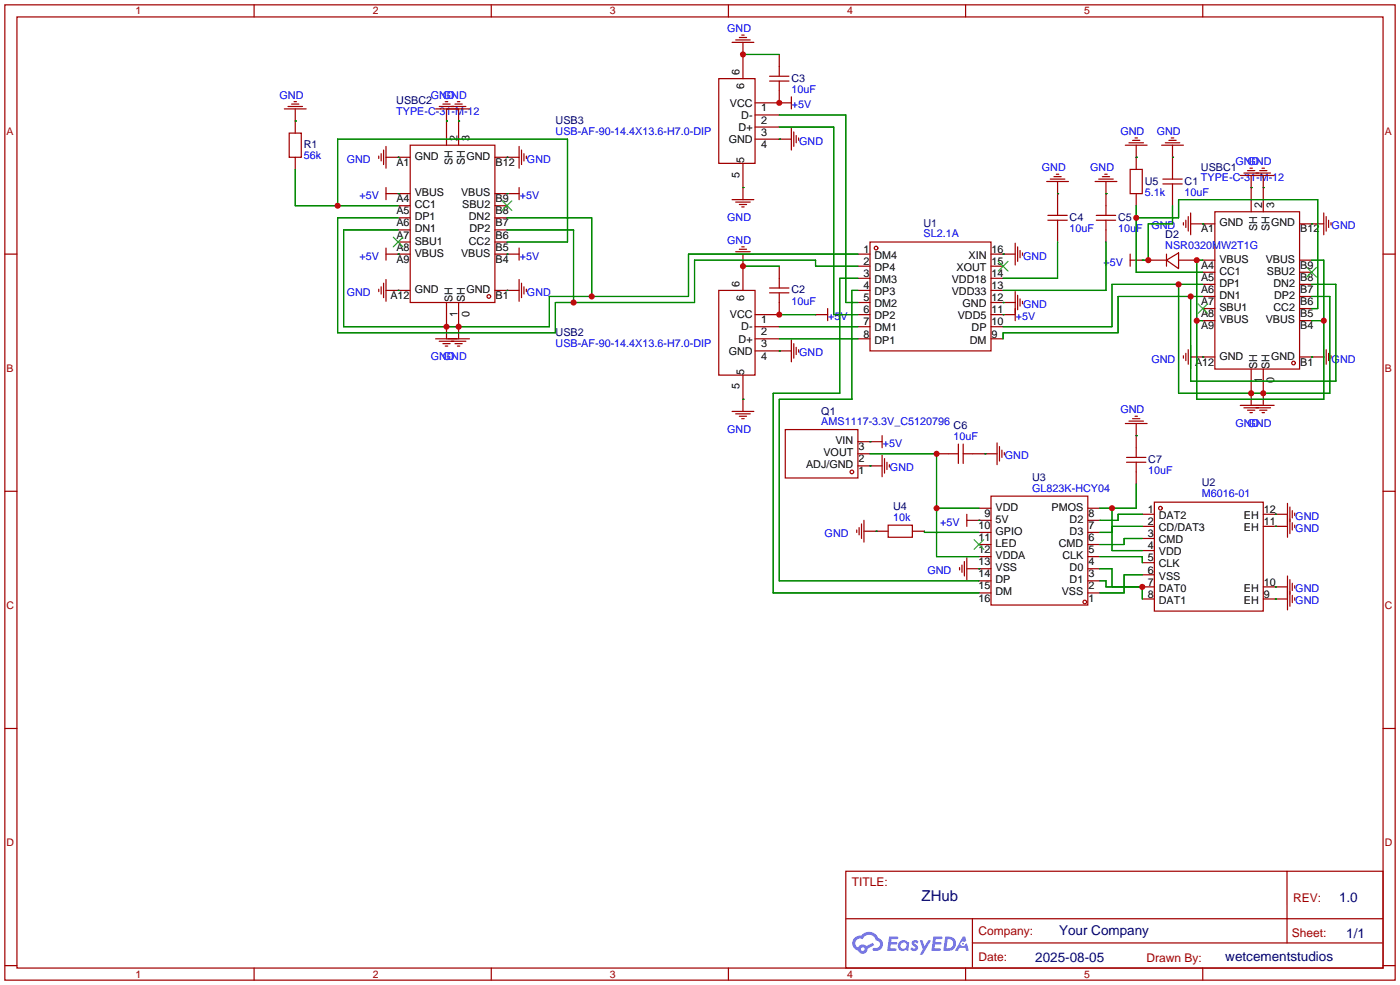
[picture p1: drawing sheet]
<svg xmlns="http://www.w3.org/2000/svg" width="294mm" height="207mm" viewBox="0 0 294 207" stroke-linecap="round" stroke-linejoin="round" font-family="sans-serif">
<g fill="none" stroke="#a10000" stroke-width=".25">
<path d="M1 1h291.9v204.7h-291.9zM3.6 3.6h286.7v199.6h-286.7zM53.3 1v2.6M103.1 1v2.6M152.9 1v2.6M202.7 1v2.6M252.5 1v2.6M1 53.3h2.6M290.3 53.3h2.6M1 103.1h2.6M290.3 103.1h2.6M1 152.9h2.6"/>
<path d="M290.3 152.9h2.6M177.5 182.9h112.8v20.3h-112.8zM177.6 192.8h112.6M204.1 197.9h86.1M204.1 192.8v10.2M270.2 182.9v15M1 202.7h2.6M53.3 203.2v2.5M103.1 203.2v2.5M152.9 203.2v2.5M202.7 203.2v2.5M252.5 203.2v2.5"/>
<path d="M290.3 202.7h2.6"/>
</g>
<g fill="#5487ff">
<path d="M191.6 197.5l.5-.2 .4 .1 .3 .3-.3 .4a.33 .33 0 0 0-.2-.3 .33 .33 0 0 0-.4 .1l.1 .1a.86 .86 0 0 1 .6 .7 .86 .86 0 0 1-.2 .8l-.7 .1-.6-.4 .3-.4 .5 .3 .3-.1-.1-.2a.88 .88 0 0 1-.5-1.3z"/>
<path d="M193.1 197.4h.5l.5 1.3 .7-1.3h.6l-1.7 3h-.6l.6-1.1z"/>
<path d="M186.6 196.6h1.7l.2 .1-.1 .4h-1.2l-.1 .6h1l.3 .3-.3 .3h-1.1l-.1 .8h1.2l.1 .2-.1 .2-1.9 .1z"/>
<path d="M195.9 196.6h1.7l.2 .1-.1 .4h-1.3l-.1 .6h1.1l.3 .3-.3 .3h-1.1l-.1 .8h1.2l.1 .2-.1 .2-1.9 .1z"/>
<path d="M202.1 196.6h.5l.2 .9-.4 .2a.5 .5 0 0 0-.7 .2 .5 .5 0 0 0 .3 .7 .5 .5 0 0 0 .6-.4l.4-.2 .4 1.6h-.6l-.2-.7h-1.2l-.3 .7h-.6z"/>
<path d="M198.4 196.6l-.4 3h1a1.51 1.51 0 0 0 1.7-1.5 1.51 1.51 0 0 0-1.8-1.5zM198.9 197.1a1.02 1.02 0 0 1 1.2 1.2 1.02 1.02 0 0 1-1.4 .8z"/>
<path d="M188.9 197.6a1.11 1.11 0 0 0-.3 1.6 1.11 1.11 0 0 0 1.6 .2l.5 .2 .2-1.7-.4-.2a1.02 1.02 0 0 0-1.6-.1zM188.9 198.5a.7 .7 0 0 1 1.4 0 .7 .7 0 0 1-1.4 0z"/>
<path d="M179.4 196.9a1.58 1.58 0 0 0 .7 2.6 1.01 1.01 0 0 0 1.2 .7 1.01 1.01 0 0 0 .8-1.1l1.4-.7-.3-.5-1.3 .7a1.03 1.03 0 0 0-1.8 .3 1 1 0 0 1-.4-1.4 1 1 0 0 1 1.4-.3 1.49 1.49 0 0 1 1.5-1 1.49 1.49 0 0 1 1.3 1.2 .82 .82 0 0 1 .8 1.1 .82 .82 0 0 1-1.2 .5l-.3 .1v.3a1.4 1.4 0 0 0 2-.6 1.4 1.4 0 0 0-.8-1.9 2.19 2.19 0 0 0-3.7-.5l-.8 .1zM180.7 199.2a.4 .4 0 0 1 .8 0 .4 .4 0 0 1-.8 0z"/>
<circle cx="202.1" cy="198.1" r=".19"/>
</g>
<g fill="none" stroke="#a10000" stroke-width=".25">
<path d="M150.9 16.5h7.6v17.8h-7.6zM153.7 8.9h4.5M154.4 8.4h3.1M155.2 7.9h1.5M155.7 7.4h.5M156 11.4h.1M156 8.9v7.6M161.5 17h4.1M161.5 16h4.1M163.6 11.4v4.6M163.6 17v4.6M59.7 22.9h4.6"/>
<path d="M60.5 22.4h3M60.7 27.9h2.5v5.1h-2.5zM61.2 21.8h1.5M61.7 21.3h.5M62 25.4h.1M62 22.9v5M62 33v2.6M79.5 32.8v.5M80 32.3v1.5M80.5 31.5v3M81 33h5.1M81 30.7v4.6"/>
<path d="M81 39.4v2.5M83.6 33h.1M86.1 30.5h17.8v33h-17.8zM91.4 22.9h7.2M92.2 22.4h5.6M93 21.8h1.5M93.5 21.3h.5M93.7 25.4h.1M93.7 22.9v7.6M95.5 21.8h1.5M96 21.3h.5M96.3 25.4h.1"/>
<path d="M96.3 22.9v7.6M103.9 33h5.1M106.4 33h.1M109 30.7v4.6M109 39.4v2.5M109.5 31.5v3M110 32.3v1.5M110.5 32.8v.5M156 39.4h.1M156 34.3v7.6M158.5 21.6h7.6M158.5 24.1h5.1"/>
<path d="M158.5 26.7h5.1M158.5 29.2h7.6M163.6 29.2h.1M163.6 21.6h.1M166.1 20.3v2.6M166.1 26.9v4.6M166.6 27.7v3M167.1 28.4v1.6M167.6 29v.5M219.7 38.1h4.6M220.5 37.6h3M221.2 37.1h1.6"/>
<path d="M221.7 36.6h.5M222 38.1v7.1M229.9 38.1h4.5M230.6 37.6h3.1M231.4 37.1h1.5M231.9 36.6h.5M232.2 38.1v7.1M236.2 30.5h4.6M237 30h3M237.2 35.6h2.6v5h-2.6zM237.7 29.5h1.6M238.3 29h.5"/>
<path d="M238.5 33h.1M238.5 30.5v5.1M243.8 30.5h4.6M244.1 37.6h4.1M244.1 38.6h4.1M244.6 30h3M245.4 29.5h1.5M245.9 29h.5M246.1 33h.1M246.1 30.5v7.1M246.1 38.6v4.6M260.3 36.8h7.2"/>
<path d="M261.1 36.3h5.6M261.9 35.8h1.5M262.4 35.3h.5M262.6 39.4h.1M262.6 36.8v7.7M264.4 35.8h1.5M264.9 35.3h.5M265.2 39.4h.1M265.2 36.8v7.7M80.5 59.4v3.1M81 53.3h5.1M81 40.6h5.1"/>
<path d="M81 52.1v2.5M81 58.7v4.5M83.6 53.3h.1M83.6 40.6h.1M83.6 50.8h2.5M83.6 48.3h2.5M83.6 45.7h2.5M83.6 43.2h2.5M103.9 53.3h5.1M103.9 50.8h2.5M103.9 48.3h2.5M103.9 45.7h2.5"/>
<path d="M103.9 43.2h2.5M103.9 40.6h5.1M106.4 40.6h.1M106.4 53.3h.1M109 52.1v2.5M109 58.7v4.5M109.5 59.4v3.1M153.7 53.3h4.5M153.7 41.9h4.5M154.4 52.8h3.1M154.4 42.4h3.1M155.2 52.3h1.5"/>
<path d="M155.2 42.9h1.5M155.7 51.8h.5M155.7 43.4h.5M156 55.9h.1M156 53.3v7.7M163.6 55.9v4.6M180.1 53.3h2.5M180.1 55.9h2.5M180.1 58.4h2.5M182.6 50.8h25.4v22.9h-25.4zM208 53.3h5.1M208 55.9h2.6"/>
<path d="M208 58.4h2.6M210.6 53.3h.1M213.1 51.1v4.5M213.6 51.8v3.1M214.1 52.6v1.5M214.6 53.1v.5M220 46.2h4M220 45.2h4M222 40.6h.1M222 46.2v4.6M230.1 46.2h4.1M230.1 45.2h4.1"/>
<path d="M232.2 40.6h.1M232.2 46.2v4.6M237.2 54.6h2.6M237.2 53.3v2.6M238.5 40.6v2.6M239.8 54.6h.1M241 54.6h3.9M244.9 54.6l2.5-1.5v3.3zM244.9 53.3v2.6M247.4 54.6h3.8M248.4 46.7v.5M248.9 46.2v1.6"/>
<path d="M249.4 45.5v3M249.9 47h5.1M249.9 44.7v4.6M252.5 47h.1M252.5 59.7h2.5M252.5 57.2h2.5M252.5 54.6h2.5M255 44.5h17.8v33h-17.8zM272.8 59.7h2.5M272.8 57.2h2.5M272.8 54.6h2.5M272.8 47h5.1"/>
<path d="M275.3 47h.1M277.9 44.7v4.6M278.4 45.5v3M278.9 46.2v1.6M279.4 46.7v.5M79.5 60.7v.5M80 60.2v1.5M81 61h5.1M83.6 61h.1M91.4 71.1h7.2M92.2 71.6h5.6M93 72.1h1.5"/>
<path d="M93.5 72.6h.5M93.7 68.6h.1M93.7 63.5v7.6M95.5 72.1h1.5M96 72.6h.5M96.3 68.6h.1M96.3 63.5v7.6M103.9 61h5.1M106.4 61h.1M110 60.2v1.5M110.5 60.7v.5M150.9 61h7.6v17.7h-7.6z"/>
<path d="M156 78.7v7.7M158.5 68.6h5.1M158.5 71.1h5.1M158.5 73.7h7.6M161.5 61.5h4.1M161.5 60.5h4.1M163.6 73.7h.1M163.6 61.5v4.5h-5.1M166.1 71.4v4.5M166.6 72.1v3.1M167.1 72.9v1.5M167.6 73.4v.5"/>
<path d="M171.2 66h.1M171.2 66h2.5M173.7 64.8v2.5M180.1 66h2.5M180.1 68.6h2.5M180.1 71.1h2.5M180.1 61h2.5M180.1 63.5h2.5M208 66h5.1M208 68.6h2.6M208 71.1h2.6M208 61h2.6"/>
<path d="M208 63.5h5.1M210.6 63.5h.1M210.6 66h.1M213.1 61.2v6.1M213.6 62v3M214.1 62.7v1.6M214.6 63.2v.6M248.4 74.7v.5M248.9 74.2v1.5M249.4 73.4v3.1M249.9 74.9h5.1M249.9 72.6v4.6"/>
<path d="M252.5 74.9h.1M252.5 67.3h2.5M252.5 64.8h2.5M252.5 62.2h2.5M262.6 77.5v7.6M265.2 77.5v7.6M272.8 74.9h5.1M272.8 67.3h2.5M272.8 64.8h2.5M272.8 62.2h2.5M275.3 74.9h.1M277.9 72.6v4.6"/>
<path d="M278.4 73.4v3.1M278.9 74.2v1.5M279.4 74.7v.5M153.7 86.4h4.5M154.4 86.9h3.1M155.2 87.4h1.5M155.7 87.9h.5M156 83.8h.1M164.8 90.2h15.3v10.1h-15.3zM180.1 92.7h5.1M180.1 95.3h2.5M180.1 97.8h5.1"/>
<path d="M182.6 92.7h.1M182.6 97.8h.1M185.2 91.4v2.6M185.2 95.5v4.6M185.7 96.3v3M186.2 97v1.6M186.7 97.5v.5M196.6 95.3h4.6M201.2 93.2v4.1M202.2 95.3h7.1M202.2 93.2v4.1M206.8 95.3h.1"/>
<path d="M209.3 93v4.5M209.8 93.7v3.1M210.3 94.5v1.5M210.8 95v.5M236.2 88.9h4.6M236.5 97h4M236.5 96h4M237 88.4h3M237.7 87.9h1.6M238.3 87.4h.5M238.5 91.4h.1M238.5 88.9v7.1"/>
<path d="M238.5 97v4.6M260.3 85.1h7.2M261.1 85.6h5.6M261.9 86.1h1.5M262.4 86.6h.5M262.6 82.6h.1M264.4 86.1h1.5M264.9 86.6h.5M265.2 82.6h.1M179.8 111.3v.5M180.3 110.7v1.6M180.8 110v3"/>
<path d="M181.4 111.5h5M181.4 109.2v4.6M183.9 111.5h.1M186.4 110.2h5.1v2.6h-5.1zM191.5 111.5h2.6M201.4 119.1v.5M201.9 118.6v1.5M202.4 117.9v3M202.9 119.4h5.1M202.9 109.2h5.1M202.9 108v2.5M202.9 117.1v4.6"/>
<path d="M205.5 109.2h.1M205.5 119.4h.1M205.5 116.8h2.5M205.5 114.3h2.5M205.5 111.8h2.5M205.5 106.7h2.5M208 104.1h20.3v22.9h-20.3zM228.3 119.4h2.6M228.3 116.8h2.6M228.3 114.3h2.6M228.3 111.8h2.6M228.3 109.2h2.6"/>
<path d="M228.3 106.7h2.6M239.8 108h2.5M239.8 110.5h2.5M239.8 113h2.5M239.8 115.6h2.5M239.8 118.1h2.5M242.3 105.4h22.9v22.9h-22.9zM265.2 108h5.1M265.2 110.5h5.1M267.7 108h.1M267.7 110.5h.1M270.3 105.7v7.1"/>
<path d="M270.8 106.4v5.6M271.3 107.2v1.5M271.3 109.7v1.6M271.8 107.7v.5M271.8 110.2v.5M205.5 124.5h2.5M205.5 121.9h2.5M228.3 124.5h2.6M228.3 121.9h2.6M239.8 120.7h2.5M239.8 123.2h2.5M239.8 125.7h2.5"/>
<path d="M265.2 123.2h5.1M265.2 125.7h5.1M267.7 123.2h.1M267.7 125.7h.1M270.3 120.9v7.1M270.8 121.7v5.6M271.3 122.4v1.6M271.3 125v1.5M271.8 122.9v.5M271.8 125.5v.5"/>
<circle cx="183.9" cy="52.1" r=".38"/>
<circle cx="102.6" cy="62.2" r=".38"/>
<circle cx="271.5" cy="76.2" r=".38"/>
<circle cx="178.8" cy="99.1" r=".38"/>
<circle cx="243.6" cy="106.7" r=".38"/>
<circle cx="227.7" cy="126.4" r=".38"/>
</g>
<path d="M82.5 49.8l2.1 2M84.6 49.8l-2.1 2M105.4 42.2l2 2M107.4 42.2l-2 2M209.5 54.9l2.1 2M211.6 54.9l-2.1 2M274.3 56.1l2.1 2.1M276.4 56.1l-2.1 2.1M251.5 63.8l2 2M253.5 63.8l-2 2M204.5 113.3l2 2M206.5 113.3l-2 2" fill="none" stroke="#3c3" stroke-width=".25"/>
<g fill="none" stroke="#008700" stroke-width=".25">
<path d="M156 11.4h7.6M62 25.4h.1M62 35.6v7.6h21.6M83.6 33h.1M93.7 25.4h.1M96.3 25.4h.1M106.4 33h.1M156 39.4h.1M163.6 21.6h.1M163.6 29.2h.1M163.6 24.1h13.9v39.4h2.6M163.6 26.7h11.4v39.3h5.1"/>
<path d="M238.5 33h.1M246.1 33h.1M262.6 39.4h.1M265.2 39.4h.1M70.9 43.2v-14h48.2v21.6h-12.7M83.6 40.6h.1M83.6 53.3h.1M83.6 48.3h-11.5v20.3h43.2v-6.4h29.2v-8.9h35.6M83.6 45.7h-12.7v24.2h45.7v-6.4h29.2v-8.9h25.4v1.3h8.9M106.4 53.3h.1M106.4 40.6h.1M106.4 45.7h17.8v16.5"/>
<path d="M106.4 48.3h14v15.2M156 55.9h7.6M180.1 58.4h-3.8v24.2h-14v41.9h43.2M210.6 53.3h.1M222 40.6h.1M222 50.8v7.6h-11.4M232.2 40.6h.1M232.2 50.8v10.2h-21.6M238.5 43.2v14h14M238.5 45.7h8.9v-3.8h29.2v22.9h-1.3M246.1 43.2v3.8h-5.1v7.6h-1.2M247.4 59.7v22.9h31.7v-20.4h-3.8"/>
<path d="M252.5 47h.1M252.5 59.7h-19.1v8.9h-22.8M252.5 54.6h-1.3v29.2h26.7v-29.2h-2.6M275.3 47h.1M275.3 59.7h5.1v20.3h-30.5v-17.8M83.6 61h.1M106.4 61h.1M163.6 73.7h.1M163.6 68.6h16.5M163.6 71.1h16.5M163.6 66h7.6M180.1 61h-1.3v22.8h-15.2v38.1h41.9"/>
<path d="M210.6 66h.1M210.6 63.5h.1M251.2 67.3h1.3M252.5 74.9h.1M252.5 62.2h-17.8v7.7h-24.1v1.2M275.3 74.9h.1M275.3 67.3h2.6M156 83.8h.1M182.6 92.7h.1M182.6 97.8h.1M182.6 95.3h14v21.5h8.9M206.8 95.3h.1"/>
<path d="M238.5 91.4h.1M183.9 111.5h.1M194.1 111.5v.3h11.4M196.6 106.7h8.9M205.5 109.2h.1M205.5 119.4h.1M230.9 119.4h2.5v3.8M230.9 111.8h2.5M230.9 116.8h8.9v1.3M233.4 110.5h6.4M233.4 106.7v8.9h6.4M238.5 101.6v5.1h-7.6"/>
<path d="M239.8 113h-3.8v1.3h-5.1M239.8 108h-5.1v1.2h-3.8M267.7 110.5h.1M267.7 108h.1M230.9 121.9h1.3v1.3h7.6v2.5M239.8 120.7h-3.8v3.8h-5.1M267.7 125.7h.1M267.7 123.2h.1"/>
</g>
<g fill="#c00">
<circle cx="163.6" cy="66" r=".63"/>
<circle cx="156" cy="55.9" r=".63"/>
<circle cx="156" cy="11.4" r=".63"/>
<circle cx="239.8" cy="123.2" r=".63"/>
<circle cx="196.6" cy="95.2" r=".63"/>
<circle cx="196.6" cy="106.7" r=".63"/>
<circle cx="233.4" cy="106.7" r=".63"/>
<circle cx="265.2" cy="82.5" r=".63"/>
<circle cx="262.6" cy="82.5" r=".63"/>
<circle cx="247.4" cy="59.7" r=".63"/>
<circle cx="249.9" cy="62.2" r=".63"/>
<circle cx="251.2" cy="54.6" r=".63"/>
<circle cx="251.2" cy="67.3" r=".63"/>
<circle cx="277.9" cy="67.3" r=".63"/>
<circle cx="241" cy="54.6" r=".63"/>
<circle cx="238.5" cy="45.7" r=".63"/>
<circle cx="70.9" cy="43.2" r=".63"/>
<circle cx="120.4" cy="63.5" r=".63"/>
<circle cx="93.7" cy="68.6" r=".63"/>
<circle cx="96.3" cy="68.6" r=".63"/>
<circle cx="124.2" cy="62.2" r=".63"/>
<circle cx="163.6" cy="21.6" r=".63"/>
</g>
<text font-size="3.1" fill="#000080" x="193.5" y="189.2">ZHub</text>
<g font-size="2.8" fill="#000080">
<text x="281.1" y="189.4">1.0</text>
<text x="222.3" y="196.3">Your Company</text>
<text x="282.6" y="196.8">1/1</text>
<text x="217.3" y="201.9">2025-08-05</text>
<text x="257.2" y="201.8">wetcementstudios</text>
</g>
<g font-size="2.5" fill="#a00000">
<text x="178.8" y="186">TITLE:</text>
<text x="271.4" y="189.4">REV:</text>
<text x="205.4" y="196.2">Company:</text>
<text x="271.2" y="196.7">Sheet:</text>
<text x="205.4" y="201.8">Date:</text>
<text x="240.7" y="201.8">Drawn By:</text>
</g>
<g font-size="2.3" fill="#00f">
<text x="152.7" y="6.7">GND</text>
<text x="58.7" y="20.7">GND</text>
<text x="90.4" y="20.7">GND</text>
<text x="93" y="20.7">GND</text>
<text x="166.1" y="19.5">10uF</text>
<text x="166.2" y="22.7">+5V</text>
<text x="83.2" y="24.1">TYPE-C-31-M-12</text>
<text x="116.6" y="28.4">USB-AF-90-14.4X13.6-H7.0-DIP</text>
<text x="235.2" y="28.3">GND</text>
<text x="242.8" y="28.3">GND</text>
<text x="63.8" y="33.4">56k</text>
<text x="72.8" y="34.2">GND</text>
<text x="110.6" y="34.2">GND</text>
<text x="167.8" y="30.4">GND</text>
<text x="218.7" y="35.9">GND</text>
<text x="228.9" y="35.9">GND</text>
<text x="259.3" y="34.6">GND</text>
<text x="261.9" y="34.6">GND</text>
<text x="75.5" y="41.8">+5V</text>
<text x="109.1" y="41.8">+5V</text>
<text x="240.3" y="41.1">5.1k</text>
<text x="248.7" y="41.1">10uF</text>
<text x="252.1" y="38.1">TYPE-C-31-M-12</text>
<text x="152.7" y="46.4">GND</text>
<text x="152.7" y="51.2">GND</text>
<text x="193.9" y="49.8">SL2.1A</text>
<text x="224.5" y="48.7">10uF</text>
<text x="234.7" y="48.7">10uF</text>
<text x="241.7" y="48.2">GND</text>
<text x="244.6" y="52.2">NSR0320MW2T1G</text>
<text x="279.5" y="48.2">GND</text>
<text x="75.5" y="54.5">+5V</text>
<text x="109.1" y="54.5">+5V</text>
<text x="214.8" y="54.5">GND</text>
<text x="231.7" y="55.8">+5V</text>
<text x="72.8" y="62.1">GND</text>
<text x="110.6" y="62.1">GND</text>
<text x="166.1" y="63.9">10uF</text>
<text x="214.8" y="64.7">GND</text>
<text x="173.9" y="67.2">+5V</text>
<text x="213.2" y="67.2">+5V</text>
<text x="90.4" y="75.6">GND</text>
<text x="93" y="75.6">GND</text>
<text x="116.6" y="72.8">USB-AF-90-14.4X13.6-H7.0-DIP</text>
<text x="167.8" y="74.8">GND</text>
<text x="241.7" y="76.1">GND</text>
<text x="279.5" y="76.1">GND</text>
<text x="172.4" y="89.3">AMS1117-3.3V_C5120796</text>
<text x="235.2" y="86.7">GND</text>
<text x="259.3" y="89.6">GND</text>
<text x="261.9" y="89.6">GND</text>
<text x="152.7" y="90.8">GND</text>
<text x="185.3" y="93.9">+5V</text>
<text x="200.2" y="92.3">10uF</text>
<text x="186.8" y="99">GND</text>
<text x="210.9" y="96.4">GND</text>
<text x="241" y="99.5">10uF</text>
<text x="216.7" y="103.2">GL823K-HCY04</text>
<text x="252.3" y="104.4">M6016-01</text>
<text x="173.1" y="112.7">GND</text>
<text x="187.5" y="109.3">10k</text>
<text x="197.4" y="110.4">+5V</text>
<text x="271.9" y="109.1">GND</text>
<text x="271.9" y="111.6">GND</text>
<text x="194.7" y="120.5">GND</text>
<text x="271.9" y="124.3">GND</text>
<text x="271.9" y="126.9">GND</text>
</g>
<g font-size="2.3">
<text x="155.2" y="15.7" transform="rotate(-90 155.2 15.7)">6</text>
<text x="153.2" y="22.4">VCC</text>
<text x="156.2" y="18.8" transform="rotate(-90 156.2 18.8)">6</text>
<text x="159.8" y="23.4">1</text>
<text x="96" y="29.7" transform="rotate(-90 96 29.7)">2</text>
<text x="98.6" y="29.7" transform="rotate(-90 98.6 29.7)">3</text>
<text x="155" y="27.5">D+</text>
<text x="155.6" y="24.9">D-</text>
<text x="159.8" y="25.9">2</text>
<text x="159.8" y="28.5">3</text>
<text x="83.2" y="34.8">A1</text>
<text x="87" y="33.6">GND</text>
<text x="95" y="34.6" transform="rotate(-90 95 34.6)">SH</text>
<text x="97.5" y="34.6" transform="rotate(-90 97.5 34.6)">SH</text>
<text x="97.9" y="33.6">GND</text>
<text x="104" y="34.8">B12</text>
<text x="153" y="30">GND</text>
<text x="156.2" y="34.3" transform="rotate(-90 156.2 34.3)">5</text>
<text x="159.8" y="31">4</text>
<text x="87" y="41.2">VBUS</text>
<text x="96.8" y="41.2">VBUS</text>
<text x="155.2" y="37.3" transform="rotate(-90 155.2 37.3)">5</text>
<text x="83.2" y="42.4">A4</text>
<text x="83.2" y="45">A5</text>
<text x="83.2" y="47.5">A6</text>
<text x="87" y="43.7">CC1</text>
<text x="87" y="46.3">DP1</text>
<text x="97" y="43.7">SBU2</text>
<text x="98.4" y="46.3">DN2</text>
<text x="104" y="47.5">B7</text>
<text x="104" y="45">B8</text>
<text x="104" y="42.4">B9</text>
<text x="256" y="47.5">GND</text>
<text x="264.9" y="43.7" transform="rotate(-90 264.9 43.7)">2</text>
<text x="266.8" y="47.5">GND</text>
<text x="267.5" y="43.7" transform="rotate(-90 267.5 43.7)">3</text>
<text x="83.2" y="50.1">A7</text>
<text x="83.2" y="52.6">A8</text>
<text x="87" y="48.8">DN1</text>
<text x="87" y="51.3">SBU1</text>
<text x="87" y="53.9">VBUS</text>
<text x="96.8" y="53.9">VBUS</text>
<text x="98.4" y="51.3">CC2</text>
<text x="98.5" y="48.8">DP2</text>
<text x="104" y="52.6">B5</text>
<text x="104" y="50.1">B6</text>
<text x="181.2" y="53.1">1</text>
<text x="208.2" y="53.1">16</text>
<text x="252.1" y="48.8">A1</text>
<text x="263.9" y="48.6" transform="rotate(-90 263.9 48.6)">SH</text>
<text x="266.5" y="48.6" transform="rotate(-90 266.5 48.6)">SH</text>
<text x="272.9" y="48.8">B12</text>
<text x="83.2" y="55.1">A9</text>
<text x="104" y="55.1">B4</text>
<text x="181.2" y="55.6">2</text>
<text x="181.2" y="58.2">3</text>
<text x="183.6" y="54.3">DM4</text>
<text x="183.6" y="56.9">DP4</text>
<text x="183.6" y="59.4">DM3</text>
<text x="199.8" y="59.4">VDD18</text>
<text x="200.8" y="56.9">XOUT</text>
<text x="203.3" y="54.3">XIN</text>
<text x="208.2" y="58.2">14</text>
<text x="208.2" y="55.6">15</text>
<text x="252.1" y="56.4">A4</text>
<text x="252.1" y="59">A5</text>
<text x="256" y="55.1">VBUS</text>
<text x="256" y="57.7">CC1</text>
<text x="265.7" y="55.1">VBUS</text>
<text x="265.9" y="57.7">SBU2</text>
<text x="272.9" y="59">B8</text>
<text x="272.9" y="56.4">B9</text>
<text x="82" y="62.8">A12</text>
<text x="87" y="61.5">GND</text>
<text x="95" y="63.5" transform="rotate(-90 95 63.5)">SH</text>
<text x="97.5" y="63.5" transform="rotate(-90 97.5 63.5)">SH</text>
<text x="97.9" y="61.5">GND</text>
<text x="104" y="62.8">B1</text>
<text x="155.2" y="60.2" transform="rotate(-90 155.2 60.2)">6</text>
<text x="156.2" y="63.2" transform="rotate(-90 156.2 63.2)">6</text>
<text x="181.2" y="60.7">4</text>
<text x="181.2" y="63.2">5</text>
<text x="181.2" y="65.8">6</text>
<text x="183.6" y="62">DP3</text>
<text x="183.6" y="64.5">DM2</text>
<text x="199.8" y="62">VDD33</text>
<text x="202.1" y="64.5">GND</text>
<text x="208.2" y="65.8">11</text>
<text x="208.2" y="63.2">12</text>
<text x="208.2" y="60.7">13</text>
<text x="252.1" y="61.5">A6</text>
<text x="252.1" y="64">A7</text>
<text x="256" y="60.2">DP1</text>
<text x="256" y="62.8">DN1</text>
<text x="256" y="65.3">SBU1</text>
<text x="267.3" y="65.3">CC2</text>
<text x="267.3" y="60.2">DN2</text>
<text x="267.5" y="62.8">DP2</text>
<text x="272.9" y="64">B6</text>
<text x="272.9" y="61.5">B7</text>
<text x="96" y="66.5" transform="rotate(-90 96 66.5)">1</text>
<text x="98.6" y="66.5" transform="rotate(-90 98.6 66.5)">0</text>
<text x="153.2" y="66.8">VCC</text>
<text x="155" y="71.9">D+</text>
<text x="155.6" y="69.4">D-</text>
<text x="159.8" y="67.8">1</text>
<text x="159.8" y="70.4">2</text>
<text x="181.2" y="68.3">7</text>
<text x="181.2" y="70.9">8</text>
<text x="183.6" y="67">DP2</text>
<text x="183.6" y="69.6">DM1</text>
<text x="201" y="67">VDD5</text>
<text x="203.9" y="69.6">DP</text>
<text x="208.2" y="70.9">9</text>
<text x="208.2" y="68.3">10</text>
<text x="252.1" y="66.6">A8</text>
<text x="252.1" y="69.1">A9</text>
<text x="256" y="67.8">VBUS</text>
<text x="265.7" y="67.8">VBUS</text>
<text x="272.9" y="69.1">B4</text>
<text x="272.9" y="66.6">B5</text>
<text x="153" y="74.5">GND</text>
<text x="159.8" y="72.9">3</text>
<text x="159.8" y="75.5">4</text>
<text x="183.6" y="72.1">DP1</text>
<text x="203.6" y="72.1">DM</text>
<text x="250.9" y="76.7">A12</text>
<text x="256" y="75.5">GND</text>
<text x="263.9" y="77.4" transform="rotate(-90 263.9 77.4)">SH</text>
<text x="266.5" y="77.4" transform="rotate(-90 266.5 77.4)">SH</text>
<text x="266.8" y="75.5">GND</text>
<text x="272.9" y="76.7">B1</text>
<text x="155.2" y="81.8" transform="rotate(-90 155.2 81.8)">5</text>
<text x="156.2" y="78.7" transform="rotate(-90 156.2 78.7)">5</text>
<text x="264.9" y="80.5" transform="rotate(-90 264.9 80.5)">1</text>
<text x="267.5" y="80.5" transform="rotate(-90 267.5 80.5)">0</text>
<text x="172.9" y="95.8">VOUT</text>
<text x="175.4" y="93.2">VIN</text>
<text x="180.2" y="94.5">3</text>
<text x="169.2" y="98.3">ADJ/GND</text>
<text x="180.2" y="97.1">2</text>
<text x="180.2" y="99.6">1</text>
<text x="209" y="107.2">VDD</text>
<text x="220.7" y="107.2">PMOS</text>
<text x="240.9" y="107.7">1</text>
<text x="265.3" y="107.7">12</text>
<text x="205.4" y="111">10</text>
<text x="205.4" y="113.6">11</text>
<text x="206.6" y="108.5">9</text>
<text x="209" y="109.8">5V</text>
<text x="209" y="112.3">GPIO</text>
<text x="224.5" y="112.3">D3</text>
<text x="224.5" y="109.8">D2</text>
<text x="228.5" y="113.6">6</text>
<text x="228.5" y="111">7</text>
<text x="228.5" y="108.5">8</text>
<text x="240.9" y="110.2">2</text>
<text x="240.9" y="112.8">3</text>
<text x="243.3" y="109">DAT2</text>
<text x="243.3" y="111.5">CD/DAT3</text>
<text x="261.1" y="111.5">EH</text>
<text x="261.1" y="109">EH</text>
<text x="265.3" y="110.2">11</text>
<text x="205.4" y="116.1">12</text>
<text x="205.4" y="118.6">13</text>
<text x="209" y="114.8">LED</text>
<text x="209" y="117.4">VDDA</text>
<text x="209" y="119.9">VSS</text>
<text x="222.2" y="114.8">CMD</text>
<text x="223" y="117.4">CLK</text>
<text x="224.5" y="119.9">D0</text>
<text x="228.5" y="118.6">4</text>
<text x="228.5" y="116.1">5</text>
<text x="240.9" y="115.3">4</text>
<text x="240.9" y="117.8">5</text>
<text x="243.3" y="114">CMD</text>
<text x="243.3" y="116.6">VDD</text>
<text x="243.3" y="119.1">CLK</text>
<text x="205.4" y="121.2">14</text>
<text x="205.4" y="123.7">15</text>
<text x="209" y="122.5">DP</text>
<text x="209" y="125">DM</text>
<text x="222.9" y="125">VSS</text>
<text x="224.5" y="122.5">D1</text>
<text x="228.5" y="123.7">2</text>
<text x="228.5" y="121.2">3</text>
<text x="240.9" y="120.4">6</text>
<text x="240.9" y="122.9">7</text>
<text x="240.9" y="125.5">8</text>
<text x="243.3" y="121.7">VSS</text>
<text x="243.3" y="124.2">DAT0</text>
<text x="261.1" y="124.2">EH</text>
<text x="265.3" y="125.5">9</text>
<text x="265.3" y="122.9">10</text>
<text x="205.4" y="126.3">16</text>
<text x="228.5" y="126.3">1</text>
<text x="243.3" y="126.7">DAT1</text>
<text x="261.1" y="126.7">EH</text>
</g>
<g font-size="2.3" fill="#000080">
<text x="166.1" y="17.2">C3</text>
<text x="83.2" y="21.9">USBC2</text>
<text x="116.6" y="26.1">USB3</text>
<text x="63.8" y="31.2">R1</text>
<text x="252.1" y="35.8">USBC1</text>
<text x="240.3" y="38.7">U5</text>
<text x="248.7" y="38.7">C1</text>
<text x="193.9" y="47.6">U1</text>
<text x="224.5" y="46.4">C4</text>
<text x="234.7" y="46.4">C5</text>
<text x="244.6" y="49.9">D2</text>
<text x="166.1" y="61.6">C2</text>
<text x="116.6" y="70.5">USB2</text>
<text x="172.4" y="87">Q1</text>
<text x="200.2" y="90">C6</text>
<text x="216.7" y="101">U3</text>
<text x="241" y="97.2">C7</text>
<text x="187.5" y="107">U4</text>
<text x="252.3" y="102.1">U2</text>
</g>
<g font-size="2.2" fill="#a00000">
<text x="28.4" y="3">1</text>
<text x="78.2" y="3">2</text>
<text x="128" y="3">3</text>
<text x="177.8" y="3">4</text>
<text x="227.6" y="3">5</text>
<text x="1.4" y="28.3">A</text>
<text x="290.7" y="28.3">A</text>
<text x="1.4" y="78.1">B</text>
<text x="290.7" y="78.1">B</text>
<text x="1.4" y="127.9">C</text>
<text x="290.7" y="127.9">C</text>
<text x="1.4" y="177.7">D</text>
<text x="290.7" y="177.7">D</text>
<text x="28.4" y="205.2">1</text>
<text x="78.2" y="205.2">2</text>
<text x="128" y="205.2">3</text>
<text x="177.8" y="205.2">4</text>
<text x="227.6" y="205.2">5</text>
</g>
</svg>
